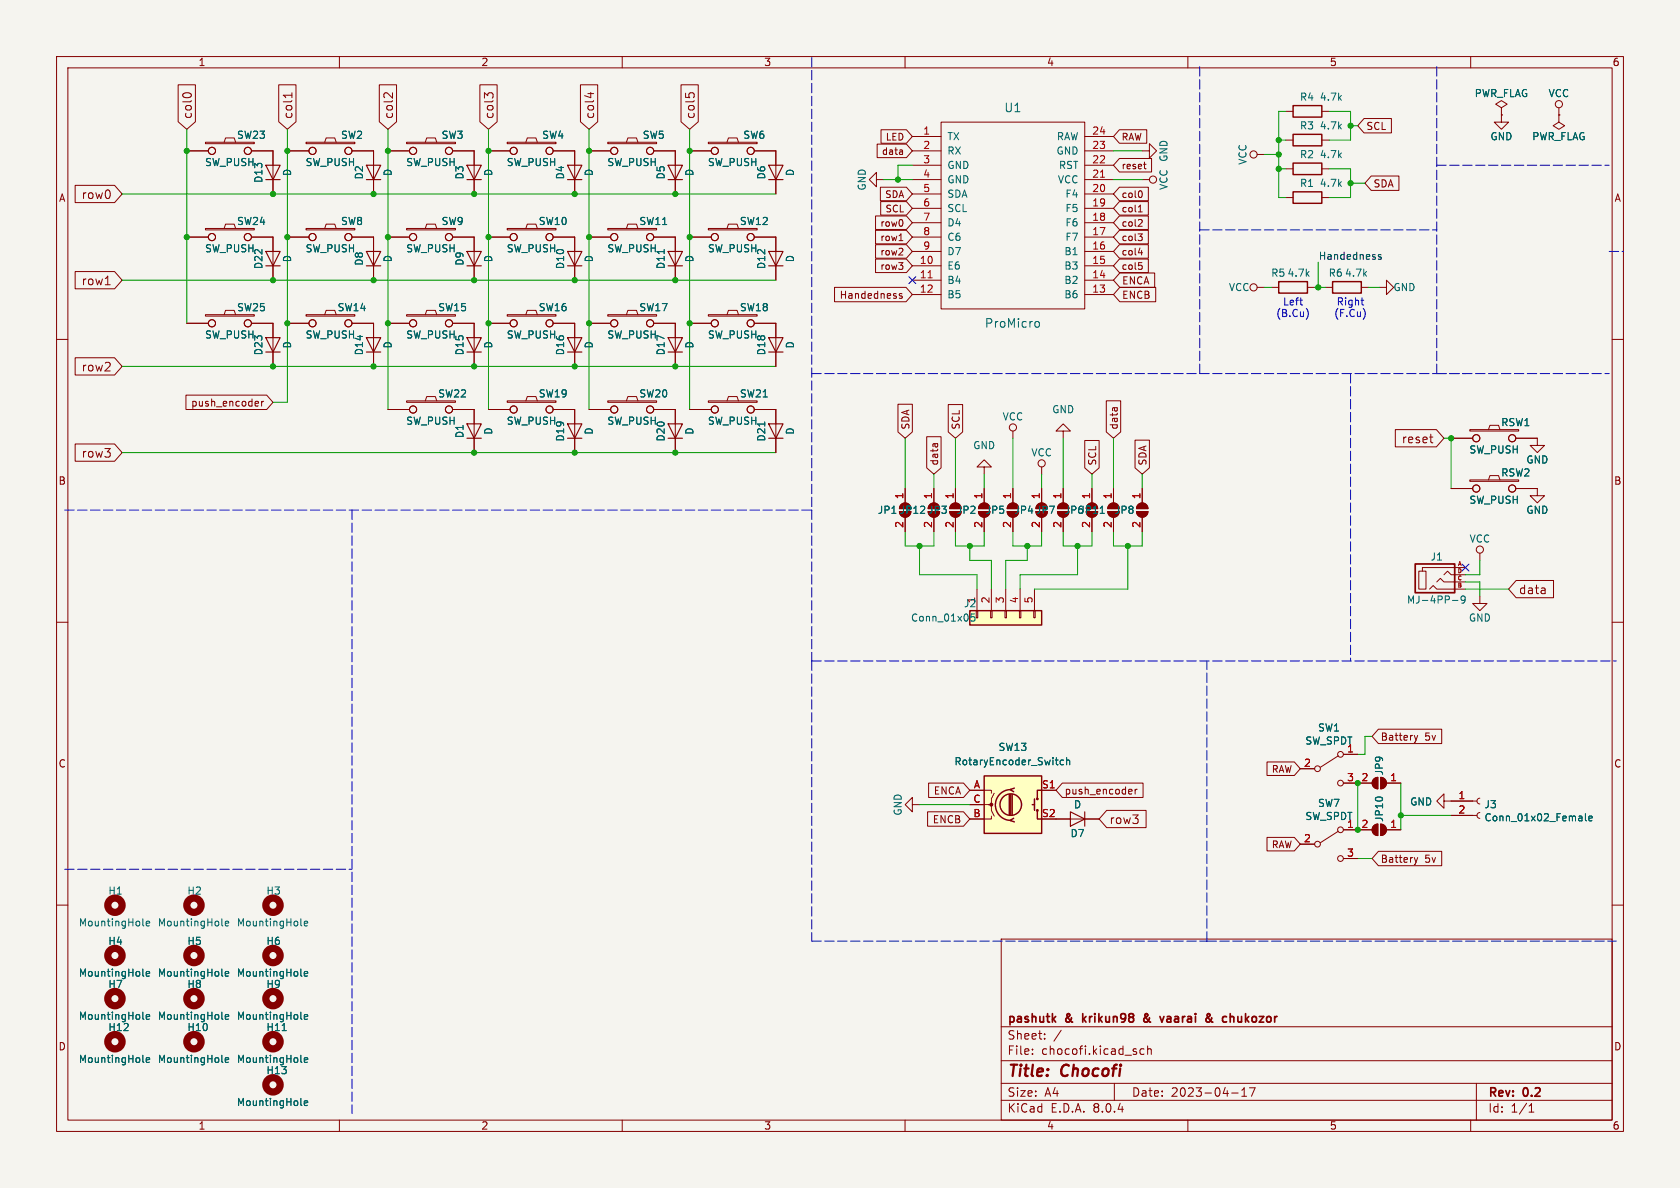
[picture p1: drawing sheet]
<svg xmlns="http://www.w3.org/2000/svg" width="297mm" height="210mm" viewBox="0 0 297 210" stroke-linecap="round" stroke-linejoin="round" font-family="sans-serif">
<path d="M0 0h297v210h-297z" fill="#f5f4ef" stroke="#f5f4ef" stroke-width=".18"/>
<g fill="none" stroke="#840000" stroke-width=".18">
<path d="M10 10h277v190h-277zM12 12h273v186h-273zM60 10v2M110 10v2M160 10v2M210 10v2M227.3 19.7h1.3M233.7 19.7h1.2M260 10v2M265.4 19.1l1-.7-1-.6-1 .6 1 .7v1.2M275.6 19.1v1.2M33 26.7h3.8"/>
<path d="M36.3 25.1h8.7v.3h-8.7zM39.6 25.1l.3-.7h1.5l.3 .7M44.4 26.7h3.9v7.6M50.8 26.7h3.8M54.1 25.1h8.6v.3h-8.6zM57.4 25.1l.3-.7h1.5l.2 .7M62.2 26.7h3.8v7.6M68.6 26.7h3.8M71.9 25.1h8.6v.3h-8.6zM75.2 25.1l.2-.7h1.6l.2 .7M80 26.7h3.8v7.6M86.4 26.7h3.8"/>
<path d="M89.7 25.1h8.6v.3h-8.6zM93 25.1l.2-.7h1.5l.3 .7M97.8 26.7h3.8v7.6M104.1 26.7h3.8M107.4 25.1h8.7v.3h-8.7zM110.7 25.1l.3-.7h1.5l.3 .7M115.6 26.7h3.8v7.6M121.9 26.7h3.8M125.2 25.1h8.7v.3h-8.7zM128.5 25.1l.3-.7h1.5l.3 .7M133.3 26.7h3.9v7.6M222.2 27.3h1.3"/>
<path d="M227.3 29.8h1.3M227.3 34.9h1.3M227.3 24.8h1.3M233.7 29.8h1.2M233.7 34.9h1.2M233.7 24.8h1.2M265.4 20.3v1.3h1.3l-1.3 1.3-1.2-1.3h1.2M265.4 20.3h.1M275.6 20.3v1.3l1 .6-1 .7-1-.7 1-.6M275.6 20.3h.1M10 60h2M33 41.9h3.8"/>
<path d="M33 57.2h3.8M36.3 55.6h8.7v.3h-8.7zM36.3 40.4h8.7v.2h-8.7zM39.6 55.6l.3-.7h1.5l.3 .7M39.6 40.4l.3-.8h1.5l.3 .8M44.4 41.9h3.9v7.6M44.4 57.2h3.9v7.6M50.8 41.9h3.8M50.8 57.2h3.8M54.1 40.4h8.6v.2h-8.6zM54.1 55.6h8.6v.3h-8.6zM57.4 40.4l.3-.8h1.5l.2 .8"/>
<path d="M57.4 55.6l.3-.7h1.5l.2 .7M62.2 41.9h3.8v7.6M62.2 57.2h3.8v7.6M68.6 41.9h3.8M68.6 57.2h3.8M71.9 40.4h8.6v.2h-8.6zM71.9 55.6h8.6v.3h-8.6zM75.2 40.4l.2-.8h1.6l.2 .8M75.2 55.6l.2-.7h1.6l.2 .7M80 41.9h3.8v7.6M80 57.2h3.8v7.6M86.4 41.9h3.8"/>
<path d="M86.4 57.2h3.8M89.7 40.4h8.6v.2h-8.6zM89.7 55.6h8.6v.3h-8.6zM93 40.4l.2-.8h1.5l.3 .8M93 55.6l.2-.7h1.5l.3 .7M97.8 41.9h3.8v7.6M97.8 57.2h3.8v7.6M104.1 41.9h3.8M104.1 57.2h3.8M107.4 55.6h8.7v.3h-8.7zM107.4 40.4h8.7v.2h-8.7zM110.7 55.6l.3-.7h1.5l.3 .7"/>
<path d="M110.7 40.4l.3-.8h1.5l.3 .8M115.6 41.9h3.8v7.6M115.6 57.2h3.8v7.6M121.9 41.9h3.8M121.9 57.2h3.8M125.2 40.4h8.7v.2h-8.7zM125.2 55.6h8.7v.3h-8.7zM128.5 40.4l.3-.8h1.5l.3 .8M128.5 55.6l.3-.7h1.5l.3 .7M133.3 41.9h3.9v7.6M133.3 57.2h3.9v7.6M222.2 50.8h1.3"/>
<path d="M224.8 50.8h1.3M231.1 50.8h1.3M234.3 50.8h1.3M240.7 50.8h1.2M243.8 50.8h1.3v-1.3l1.3 1.3-1.3 1.3v-1.3M285 60h2M68.6 72.4h3.8M71.9 70.9h8.6v.2h-8.6zM75.2 70.9l.2-.8h1.6l.2 .8M80 72.4h3.8v7.6M86.4 72.4h3.8M89.7 70.9h8.6v.2h-8.6z"/>
<path d="M93 70.9l.2-.8h1.5l.3 .8M97.8 72.4h3.8v7.6M104.1 72.4h3.8M107.4 70.9h8.7v.2h-8.7zM110.7 70.9l.3-.8h1.5l.3 .8M115.6 72.4h3.8v7.6M121.9 72.4h3.8M125.2 70.9h8.7v.2h-8.7zM128.5 70.9l.3-.8h1.5l.3 .8M133.3 72.4h3.9v7.6M10 110h2M285 110h2"/>
<path d="M10 160h2M256.5 144.1h4.6M256.5 141.6h4.6M261.6 143.6l-.3 .2-.2 .4 .2 .3 .3 .2M261.6 141.1l-.3 .1-.2 .4 .2 .4 .3 .1M285 160h2M177 166h108v32h-108zM60 198v2M110 198v2M160 198v2M177 194.5h108M177 191.5h108"/>
<path d="M177 187.5h108M177 181.5h108M182.5 186.3v.1M182.5 185.5v.1M184.7 183.6v.1M184.7 182.8v.1M187.6 182.1l-1.3 2M197 191.5v3M202.2 185.5l-.4-.1-.3 .3v.4l.2 .2h.5M202.9 185.5l.2-.1 .4 .1v.9M202.9 184.9v1.5M210 198v2"/>
<path d="M217.7 193.2h1.2M219.5 193.8h.9M219.5 192.7l.5-.4v1.5M220.9 192.3h1l-.7 1.5M260 198v2M261 191.5v6.5M270.3 196.6h.9M270.3 195.5l.4-.4v1.5"/>
<circle cx="275.6" cy="18.4" r=".63"/>
<circle cx="37.5" cy="26.7" r=".63"/>
<circle cx="43.8" cy="26.7" r=".63"/>
<circle cx="55.2" cy="26.7" r=".63"/>
<circle cx="61.6" cy="26.7" r=".63"/>
<circle cx="73" cy="26.7" r=".63"/>
<circle cx="79.4" cy="26.7" r=".63"/>
<circle cx="90.8" cy="26.7" r=".63"/>
<circle cx="97.2" cy="26.7" r=".63"/>
<circle cx="108.6" cy="26.7" r=".63"/>
<circle cx="114.9" cy="26.7" r=".63"/>
<circle cx="126.4" cy="26.7" r=".63"/>
<circle cx="132.7" cy="26.7" r=".63"/>
<circle cx="221.6" cy="27.3" r=".63"/>
<circle cx="37.5" cy="41.9" r=".63"/>
<circle cx="37.5" cy="57.1" r=".63"/>
<circle cx="43.8" cy="57.1" r=".63"/>
<circle cx="43.8" cy="41.9" r=".63"/>
<circle cx="55.2" cy="57.1" r=".63"/>
<circle cx="55.2" cy="41.9" r=".63"/>
<circle cx="61.6" cy="41.9" r=".63"/>
<circle cx="61.6" cy="57.1" r=".63"/>
<circle cx="73" cy="57.1" r=".63"/>
<circle cx="73" cy="41.9" r=".63"/>
<circle cx="79.4" cy="41.9" r=".63"/>
<circle cx="79.4" cy="57.1" r=".63"/>
<circle cx="90.8" cy="41.9" r=".63"/>
<circle cx="90.8" cy="57.1" r=".63"/>
<circle cx="97.2" cy="57.1" r=".63"/>
<circle cx="97.2" cy="41.9" r=".63"/>
<circle cx="108.6" cy="57.1" r=".63"/>
<circle cx="108.6" cy="41.9" r=".63"/>
<circle cx="114.9" cy="41.9" r=".63"/>
<circle cx="114.9" cy="57.1" r=".63"/>
<circle cx="126.4" cy="41.9" r=".63"/>
<circle cx="126.4" cy="57.1" r=".63"/>
<circle cx="132.7" cy="57.1" r=".63"/>
<circle cx="132.7" cy="41.9" r=".63"/>
<circle cx="221.6" cy="50.8" r=".63"/>
<circle cx="73" cy="72.4" r=".63"/>
<circle cx="79.4" cy="72.4" r=".63"/>
<circle cx="90.8" cy="72.4" r=".63"/>
<circle cx="97.2" cy="72.4" r=".63"/>
<circle cx="108.6" cy="72.4" r=".63"/>
<circle cx="114.9" cy="72.4" r=".63"/>
<circle cx="126.4" cy="72.4" r=".63"/>
<circle cx="132.7" cy="72.4" r=".63"/>
</g>
<path d="M191.4 179.2v1.5M192 179.7l-.6 .6M202.8 179.3h-.3a.56 .56 0 0 0 .1 .7l.4 .4M202.8 179.6l-.5 .4a.41 .41 0 0 0 0 .5 .41 .41 0 0 0 .5 .1M205.8 179.7l-.4 1M213.6 179.2l.2 .1 .1 .2-.6 .5M213.6 180a1.06 1.06 0 0 0 .8 .7M214.2 179.9l-.3 .6-.4 .2M217.7 179.7l.4 .1v.1v.8M206.3 180.2v.4" fill="none" stroke="#840000" stroke-width=".3"/>
<g fill="none" stroke="#840000" stroke-width=".2">
<path d="M47 29.2h2.5l-1.2 2.6zM47 31.8h2.5M64.8 29.2h2.5l-1.3 2.6zM64.8 31.8h2.5M82.5 29.2h2.6l-1.3 2.6zM82.5 31.8h2.6M100.3 29.2h2.6l-1.3 2.6zM100.3 31.8h2.6M118.1 29.2h2.5l-1.2 2.6zM118.1 31.8h2.5M135.9 29.2h2.5l-1.2 2.6zM135.9 31.8h2.5"/>
<path d="M47 44.5h2.5l-1.2 2.5zM47 59.7h2.5l-1.2 2.5zM47 47h2.5M64.8 44.5h2.5l-1.3 2.5zM64.8 59.7h2.5l-1.3 2.5zM64.8 47h2.5M82.5 44.5h2.6l-1.3 2.5zM82.5 59.7h2.6l-1.3 2.5zM82.5 47h2.6M100.3 44.5h2.6l-1.3 2.5zM100.3 59.7h2.6l-1.3 2.5zM100.3 47h2.6"/>
<path d="M118.1 44.5h2.5l-1.2 2.5zM118.1 59.7h2.5l-1.2 2.5zM118.1 47h2.5M135.9 44.5h2.5l-1.2 2.5zM135.9 59.7h2.5l-1.2 2.5zM135.9 47h2.5M47 62.2h2.5M64.8 62.2h2.5M82.5 74.9h2.6l-1.3 2.6zM82.5 62.2h2.6M82.5 77.5h2.6M100.3 74.9h2.6l-1.3 2.6z"/>
<path d="M100.3 62.2h2.6M100.3 77.5h2.6M118.1 74.9h2.5l-1.2 2.6zM118.1 62.2h2.5M118.1 77.5h2.5M135.9 74.9h2.5l-1.2 2.6zM135.9 62.2h2.5M135.9 77.5h2.5"/>
</g>
<path d="M228.6 18.7h5.1v2h-5.1zM228.6 28.8h5.1v2.1h-5.1zM228.6 33.9h5.1v2h-5.1zM228.6 23.7h5.1v2.1h-5.1zM226.1 49.8h5v2h-5zM235.6 49.8h5.1v2h-5.1z" fill="none" stroke="#840000" stroke-width=".25"/>
<g fill="none" stroke="#006464" stroke-width=".18">
<path d="M117.4 44.1v.7M135.2 74.6v.7M280.3 143.8v1.1l.2 .2M280.9 144.7l.6-.1-.1-.3h-.3l-.2 .1v.6h.5M25.2 172.4l.2 .2M25.2 163.5l.2 .2M25.9 179.8l.6-.1-.1-.3-.4-.1-.1 .2v.6h.5M25.9 163.3l.6-.2-.1-.2-.4-.1-.1 .2v.6h.5M25.9 172.2l.6-.2-.1-.2-.4-.1-.1 .2v.6h.5M39.2 163.5l.2 .2M39.2 172.4l.2 .2M39.8 179.8l.6-.1v-.3l-.4-.1-.2 .2 .1 .6h.5"/>
<path d="M39.8 163.3l.6-.2v-.2l-.4-.1-.2 .2 .1 .6h.5M39.8 172.2l.6-.2v-.2l-.4-.1-.2 .2 .1 .6h.5M53.2 172.4l.2 .2M53.2 163.5l.2 .2M53.8 179.8l.6-.1-.1-.3-.3-.1-.2 .2 .1 .6h.4M53.8 163.3l.6-.2-.1-.2-.3-.1-.2 .2 .1 .6h.4M53.8 172.2l.6-.2-.1-.2-.3-.1-.2 .2 .1 .6h.4M25.2 187.6l.2 .2M25.2 180l.2 .2M25.9 187.4l.6-.1-.1-.3h-.4l-.1 .1v.7h.5M39.2 180l.2 .2M39.2 187.6l.2 .2"/>
<path d="M39.8 187.4l.6-.1v-.3h-.4l-.2 .1 .1 .7h.5M49.9 182.2h.7M53.2 180l.2 .2M53.2 187.6l.2 .2M53.2 195.3l.2 .1M53.8 187.4l.6-.1-.1-.3h-.3l-.2 .1 .1 .7h.4M53.8 195l.6-.1-.1-.3h-.3l-.2 .2 .1 .6h.4"/>
</g>
<g fill="none" stroke="#840000" stroke-width="1.3">
<circle cx="20.3" cy="176.5" r="1.27"/>
<circle cx="20.3" cy="160" r="1.27"/>
<circle cx="20.3" cy="168.9" r="1.27"/>
<circle cx="34.3" cy="168.9" r="1.27"/>
<circle cx="34.3" cy="160" r="1.27"/>
<circle cx="34.3" cy="176.5" r="1.27"/>
<circle cx="48.3" cy="168.9" r="1.27"/>
<circle cx="48.3" cy="160" r="1.27"/>
<circle cx="48.3" cy="176.5" r="1.27"/>
<circle cx="20.3" cy="184.1" r="1.27"/>
<circle cx="34.3" cy="184.1" r="1.27"/>
<circle cx="48.3" cy="191.8" r="1.27"/>
<circle cx="48.3" cy="184.1" r="1.27"/>
</g>
<path d="M171.4 108h12.7v2.5h-12.7z" fill="#ffffc2"/>
<g fill="none" stroke="#840000" stroke-width=".18">
<path d="M159 89.9a1.02 1.02 0 0 1 1-1 1.02 1.02 0 0 1 1 1M160 86.4v2.5M160 91.4v2.6M172.6 108h.2v1.2h-.2zM172.7 104.1v3.9M175.1 108h.3v1.2h-.3zM175.3 104.1v3.9M177.7 108h.2v1.2h-.2zM177.8 104.1v3.9M180.2 108h.3v1.2h-.3zM180.3 104.1v3.9M182.8 108h.2v1.2h-.2z"/>
<path d="M182.9 104.1v3.9M186.7 144.8h7.6"/>
</g>
<path d="M171.4 108h12.7v2.5h-12.7z" fill="none" stroke="#840000" stroke-width=".25"/>
<path d="M172.3 108.5h-.6l-.1 .6 .2-.1 .4 .1 .2 .2-.1 .4-.2 .1-.5-.1" fill="none" stroke="#006464" stroke-width=".18"/>
<path d="M159.3 89.2a1.02 1.02 0 0 1 1.1-.2 1.02 1.02 0 0 1 .6 .9h-2z" fill="#840000" stroke="#840000" stroke-width=".18"/>
<path d="M189.2 143.5l2.6 1.3-2.6 1.3zM191.8 143.5v2.6" fill="none" stroke="#840000" stroke-width=".2"/>
<path d="M174 137.2h10.1v10.1h-10.1z" fill="#ffffc2"/>
<g fill="none" stroke="#840000" stroke-width=".25">
<path d="M174 137.2h10.1v10.1h-10.1zM178.7 139.6a2.73 2.73 0 0 0-2.7 2.7 2.73 2.73 0 0 0 2.7 2.7M179.3 139.3l-.7 .3 .6 .4M184.1 139.7h-.7v1.5M178.4 140.5v3.5M178.7 140.5v3.5M178.9 140.5v3.5M179.2 144.7l-.6 .3 .7 .3M182.5 142.2h.4M182.9 141.2v2.1M183.4 143.3v1.5h.7"/>
<circle cx="178.7" cy="142.2" r="1.9"/>
<circle cx="183.4" cy="143.3" r=".13"/>
<circle cx="183.4" cy="141.2" r=".13"/>
</g>
<g fill="#840000" stroke="#840000" stroke-width=".18">
<path d="M244.1 145.7a1.01 1.01 0 0 1 1 1 1.01 1.01 0 0 1-1 1z"/>
<path d="M242.9 146l.7-.3v2a1.02 1.02 0 0 1-1-.6 1.02 1.02 0 0 1 .3-1.1z"/>
<path d="M244.1 137.4a1.02 1.02 0 0 1 1 1 1.02 1.02 0 0 1-1 1z"/>
<path d="M242.9 137.7l.7-.3v2a1.02 1.02 0 0 1-.9-.6 1.02 1.02 0 0 1 .2-1.1z"/>
<path d="M192.3 89.2a1.02 1.02 0 0 1 1.1-.2 1.02 1.02 0 0 1 .7 .9h-2.1z"/>
<path d="M187.2 89.2a1.02 1.02 0 0 1 1.1-.2 1.02 1.02 0 0 1 .7 .9h-2.1z"/>
<path d="M186.9 90.4h2.1a1.02 1.02 0 0 1-1 1 1.02 1.02 0 0 1-1.1-1z"/>
<path d="M196.1 89.2a1.02 1.02 0 0 1 1.1-.2 1.02 1.02 0 0 1 .7 .9h-2.1z"/>
<path d="M195.8 90.4h2.1a1.02 1.02 0 0 1-1.1 1 1.02 1.02 0 0 1-1-1z"/>
<path d="M201.2 89.2a1.02 1.02 0 0 1 1.1-.2 1.02 1.02 0 0 1 .6 .9h-2z"/>
<path d="M200.9 90.4h2a1.02 1.02 0 0 1-1 1 1.02 1.02 0 0 1-1-1z"/>
<path d="M183.4 89.2a1.02 1.02 0 0 1 1.1-.2 1.02 1.02 0 0 1 .7 .9h-2.1z"/>
<path d="M168.2 89.2a1.02 1.02 0 0 1 1.1-.2 1.02 1.02 0 0 1 .6 .9h-2z"/>
<path d="M167.9 90.4h2a1.02 1.02 0 0 1-1 1 1.02 1.02 0 0 1-1-1z"/>
<path d="M173.3 89.2a1.02 1.02 0 0 1 1.1-.2 1.02 1.02 0 0 1 .6 .9h-2z"/>
<path d="M173 90.4h2a1.02 1.02 0 0 1-1 1 1.02 1.02 0 0 1-1-1z"/>
<path d="M164.4 89.2a1.02 1.02 0 0 1 1.1-.2 1.02 1.02 0 0 1 .6 .9h-2z"/>
<path d="M178.3 89.2a1.02 1.02 0 0 1 1.2-.2 1.02 1.02 0 0 1 .6 .9h-2z"/>
<path d="M178.1 90.4h2a1.02 1.02 0 0 1-1 1 1.02 1.02 0 0 1-1-1z"/>
<circle cx="175.3" cy="142.2" r=".25"/>
</g>
<g fill="none" stroke="#840000" stroke-width=".18">
<path d="M31.5 15h3v6.5l-1.5 1.4-1.5-1.4zM32.4 16.6l.5-.2 .9 .2M49.3 15h3v6.5l-1.5 1.4-1.5-1.4zM51.6 16.4v.9M51.6 16.8h-1.5l.2 .2M67.1 15h3v6.5l-1.5 1.4-1.5-1.4zM69.4 16.4v.9l-.9-.8-.3-.1-.3 .3M84.8 15h3.1v6.5l-1.5 1.4-1.6-1.4zM86.2 16.7l.3-.3h.4l.3 .3M86.2 16.9l-.6-.5v.9M102.6 15h3.1v6.5l-1.6 1.4-1.5-1.4zM103.9 16.5h1"/>
<path d="M104.4 16.3v1M120.4 15h3v6.5l-1.5 1.4-1.5-1.4zM121.2 16.5v.7M121.8 16.7l.3-.3h.3l.3 .3M13.3 32.8h7l1.3 1.5-1.3 1.5h-7zM33 26.7h3.8M44.4 26.7h3.9v2.5M48.3 31.8v2.5M50.8 26.7h3.8M62.2 26.7h3.8v2.5M66 31.8v2.5M68.6 26.7h3.8"/>
<path d="M80 26.7h3.8v2.5M83.8 31.8v2.5M86.4 26.7h3.8M97.8 26.7h3.8v2.5M101.6 31.8v2.5M104.1 26.7h3.8M115.6 26.7h3.8v2.5M119.4 31.8v2.5M121.9 26.7h3.8M133.3 26.7h3.9v2.5M137.2 31.8v2.5M154.8 38.2h5.4l1.1 1.2-1.1 1.2h-5.4z"/>
<path d="M154.9 31.8v-1.3l-1.2 1.3 1.2 1.2v-1.2h1.3M155.1 25.5h5.1l1.1 1.2-1.1 1.2h-5.1zM155.6 33.1h4.6l1.1 1.2-1.1 1.2h-4.6zM155.7 35.6h4.5l1.1 1.2-1.1 1.2h-4.5zM155.8 22.9h4.4l1.1 1.2-1.1 1.2h-4.4zM161.3 31.8h5.1M161.3 24.1h5.1M161.3 39.4h5.1M161.3 36.8h5.1M161.3 26.7h5.1M161.3 34.3h5.1M161.3 29.2h5.1"/>
<path d="M166.4 21.6h25.4v33h-25.4zM191.8 31.8h5M191.8 24.1h5M191.8 39.4h5M191.8 36.8h5M191.8 26.7h5M191.8 34.3h5M191.8 29.2h5M197.9 38.2h5.1v2.4h-5.1l-1.1-1.2zM197.9 22.9h4.8v2.4h-4.8l-1.1-1.2zM197.9 33.1h5.1v2.4h-5.1l-1.1-1.2zM197.9 35.6h5.1v2.4h-5.1l-1.1-1.2z"/>
<path d="M197.9 28h5.7v2.4h-5.7l-1.1-1.2zM201.2 37.5h.7M201.5 36.4l.1-.1v1.2M201.7 38.8l.2 .2v.3l-.7 .7h.7M201.8 33.8l.1 .4-.1 .7M201.9 26.7h1.3v-1.3l1.3 1.3-1.3 1.2v-1.2M201.9 31.8h1.3M202.2 29h.4M202.4 29.8h.2M241.1 21h4.9v2.5h-4.9l-1.1-1.3zM242.4 31.1h4.9v2.6h-4.9l-1.1-1.3zM265.4 20.3h.1"/>
<path d="M275.6 20.3h.1M13.3 48h7l1.3 1.5-1.3 1.6h-7zM18.6 50.3h.9M33 41.9h3.8M33 57.2h3.8M44.4 41.9h3.9v2.6M44.4 57.2h3.9v2.5M48.3 47v2.5M50.8 41.9h3.8M50.8 57.2h3.8M62.2 41.9h3.8v2.6M62.2 57.2h3.8v2.5"/>
<path d="M66 47v2.5M68.6 41.9h3.8M68.6 57.2h3.8M80 41.9h3.8v2.6M80 57.2h3.8v2.5M83.8 47v2.5M86.4 41.9h3.8M86.4 57.2h3.8M97.8 41.9h3.8v2.6M97.8 57.2h3.8v2.5M101.6 47v2.5M104.1 41.9h3.8"/>
<path d="M104.1 57.2h3.8M115.6 41.9h3.8v2.6M115.6 57.2h3.8v2.5M119.4 47v2.5M121.9 41.9h3.8M121.9 57.2h3.8M133.3 41.9h3.9v2.6M133.3 57.2h3.9v2.5M137.2 47v2.5M147.5 50.8h12.7l1.1 1.3-1.1 1.2h-12.7zM154.8 45.8h5.4l1.1 1.2-1.1 1.2h-5.4zM154.8 40.7h5.4l1.1 1.2-1.1 1.2h-5.4z"/>
<path d="M154.8 43.3h5.4l1.1 1.2-1.1 1.1h-5.4zM158.9 42.5h.7M159.5 52l-.3-.1-.2 .2v.2l.5 .1v.3h-.5M161.3 47h5.1M161.3 49.5h5.1M161.3 52.1h5.1M161.3 44.5h5.1M161.3 41.9h5.1M191.8 47h5M191.8 49.5h5M191.8 52.1h5M191.8 44.5h5"/>
<path d="M191.8 41.9h5M197.9 40.7h5.1v2.4h-5.1l-1.1-1.2zM197.9 45.8h5.1v2.4h-5.1l-1.1-1.2zM197.9 43.3h5.1v2.3h-5.1l-1.1-1.1zM198 48.3h6.1v2.5h-6.1l-1.2-1.3zM198 50.8h6.3v2.5h-6.3l-1.2-1.2zM201.2 41.3h.7l-.4 .5M201.2 44.7h.8M201.3 46.4h.6M201.7 41.8l.2 .2v.3l-.2 .2M201.7 46.9l.2 .2v.3l-.2 .2M201.8 44.3v.8"/>
<path d="M13.3 78.5h7l1.3 1.5-1.3 1.5h-7zM13.3 63.2h7l1.3 1.6-1.3 1.5h-7zM32.9 69.8h14.2l1.2 1.3-1.2 1.3h-14.2zM45.3 70.9l.3 .1 .1 .2-.6 .2M45.6 71.7l-.3 .1M46.2 70.9v.9M46.6 70.9l-.4 .3M48.3 62.2v2.6M66 62.2v2.6M68.6 72.4h3.8M80 72.4h3.8v2.5M83.8 62.2v2.6"/>
<path d="M83.8 77.5v2.5M86.4 72.4h3.8M97.8 72.4h3.8v2.5M101.6 62.2v2.6M101.6 77.5v2.5M104.1 72.4h3.8M115.6 72.4h3.8v2.5M119.4 62.2v2.6M119.4 77.5v2.5M121.9 72.4h3.8M133.3 72.4h3.9v2.5M137.2 62.2v2.6"/>
<path d="M137.2 77.5v2.5M158.7 71.5h2.6v4.9l-1.3 1.1-1.3-1.1zM163.8 77.2h2.6v5.5l-1.3 1.1-1.3-1.1zM167.6 71.5h2.6v4.9l-1.3 1.1-1.3-1.1zM179.1 76.2v1.3M188 76.2h1.2l-1.2-1.3-1.3 1.3h1.3v1.3M191.8 77.9h2.5v4.8l-1.3 1.1-1.2-1.1zM195.6 70.9h2.5v5.5l-1.3 1.1-1.2-1.1zM200.7 77.8h2.5v4.9l-1.3 1.1-1.2-1.1zM246.7 75.9h7.2l1.4 1.6-1.4 1.5h-7.2zM252.7 77.3h.6M253 78.2l.3 .1"/>
<path d="M256.5 77.5h3.8M259.8 75.9h8.7v.3h-8.7zM263.1 75.9l.3-.7h1.5l.3 .7M268 77.5h3.8v1.2h1.2l-1.2 1.3-1.3-1.3h1.3M160 86.4v2.5M160 91.4v2.6M164.1 89.9a1.02 1.02 0 0 1 1-1 1.02 1.02 0 0 1 1 1M165.1 86.4v2.5M165.1 91.4v2.6M167.9 90.4h2a1.02 1.02 0 0 1-1 1 1.02 1.02 0 0 1-1-1zM168.2 89.2a1.02 1.02 0 0 1 1.1-.2 1.02 1.02 0 0 1 .6 .9h-2zM168.9 86.4v2.5"/>
<path d="M168.9 91.4v2.6M173 90.4h2a1.02 1.02 0 0 1-1 1 1.02 1.02 0 0 1-1-1zM173.3 89.2a1.02 1.02 0 0 1 1.1-.2 1.02 1.02 0 0 1 .6 .9h-2zM174 82.6h1.3l-1.3-1.3-1.3 1.3h1.3v1.2M174 86.4v2.5M174 91.4v2.6M178.1 90.4h2a1.02 1.02 0 0 1-1 1 1.02 1.02 0 0 1-1-1zM178.3 89.2a1.02 1.02 0 0 1 1.2-.2 1.02 1.02 0 0 1 .6 .9h-2zM179.1 86.4v2.5M179.1 91.4v2.6M183.1 89.9a1.02 1.02 0 0 1 1-1 1.02 1.02 0 0 1 1.1 1M184.1 82.6v1.2"/>
<path d="M184.1 86.4v2.5M184.1 91.4v2.6M186.9 90.4h2.1a1.02 1.02 0 0 1-1 1 1.02 1.02 0 0 1-1.1-1zM187.2 89.2a1.02 1.02 0 0 1 1.1-.2 1.02 1.02 0 0 1 .7 .9h-2.1zM188 86.4v2.5M188 91.4v2.6M192 89.9a1.02 1.02 0 0 1 1-1 1.02 1.02 0 0 1 1.1 1M193 86.4v2.5M193 91.4v2.6M195.8 90.4h2.1a1.02 1.02 0 0 1-1.1 1 1.02 1.02 0 0 1-1-1zM196.1 89.2a1.02 1.02 0 0 1 1.1-.2 1.02 1.02 0 0 1 .7 .9h-2.1zM196.8 86.4v2.5"/>
<path d="M196.8 91.4v2.6M200.9 90.4h2a1.02 1.02 0 0 1-1 1 1.02 1.02 0 0 1-1-1zM201.2 89.2a1.02 1.02 0 0 1 1.1-.2 1.02 1.02 0 0 1 .6 .9h-2zM201.9 86.4v2.5M201.9 91.4v2.6M256.5 86.4h3.8M259.8 84.8h8.7v.3h-8.7zM261.6 97.8v1.3M263.1 84.8l.3-.7h1.5l.3 .7M268 86.4h3.8v1.2h1.2l-1.2 1.3-1.3-1.3h1.3M250.8 101h1.3v3.1h-1.3zM252.7 104.1l.7-.6 .6 .6h3.2"/>
<path d="M254 102.9l.6-.7 .7 .7h1.9M255.3 101.6l.6-.6 .6 .6h.7M257.1 100.3h2M257.1 104.1h2M257.1 102.9h2M257.1 101.6h2M257.2 100.3h-5.7v.7M261.6 105.4v1.3h1.3l-1.3 1.3-1.3-1.3h1.3M268 102.6h6.6v3.1h-6.6l-1.3-1.6zM164.2 138.4h6.1l1.1 1.3-1.1 1.3h-6.1zM171.4 139.7h3.9v.5M184.1 139.7h2.6"/>
<path d="M187.8 138.4h14.3v2.6h-14.3l-1.1-1.3zM199.7 139.5l.4 .1v.2l-.6 .1M200.7 139.5v.9M201 139.5l-.3 .3M224 134.7h4.8l1.1 1.2-1.1 1.2h-4.8zM229.9 135.9h2.5M236.6 133.6l-3.2 2M237.5 133.4h2.5M237.5 138.4h5.1M242.9 137.7l.7-.3v2a1.02 1.02 0 0 1-.9-.6 1.02 1.02 0 0 1 .2-1.1zM243.7 128.9h11.2v2.5h-11.2l-1.1-1.2zM244.1 137.4a1.02 1.02 0 0 1 1 1 1.02 1.02 0 0 1-1 1z"/>
<path d="M245.1 138.4h2.5M250 130l.3 .8M250.3 130.8l-.2 .4M250.6 130l-.3 .8M161.3 142.2v1.3l-1.3-1.3 1.3-1.2v1.2h1.3M164 143.5h6.3l1.1 1.3-1.1 1.3h-6.3zM171.4 142.2h3.9v1.1l.5 1M175.3 144.3v.5h-3.9M175.8 140.2l-.5 1v1h-.5M186.7 144.8h2.5M191.8 144.8h2.5M195.6 143.3h7v3h-7l-1.3-1.5z"/>
<path d="M200.1 140.3l-.4 .1M224 148h4.8l1.1 1.2-1.1 1.2h-4.8zM229.9 149.2h2.5M236.6 146.9l-3.2 2.1M237.5 146.7h5.1M237.5 151.8h2.5M242.9 146l.7-.3v2a1.02 1.02 0 0 1-1-.6 1.02 1.02 0 0 1 .3-1.1zM243.7 150.5h11.2v2.5h-11.2l-1.1-1.2zM244.1 145.7a1.01 1.01 0 0 1 1 1 1.01 1.01 0 0 1-1 1zM245.1 146.7h2.5M250 151.6l.3 .8M250.3 152.4l-.2 .4"/>
<path d="M250.6 151.6l-.3 .8M255.3 141.6v-1.3l-1.3 1.3 1.3 1.3v-1.3h5M256.5 144.1h3.8"/>
<circle cx="37.5" cy="26.7" r=".63"/>
<circle cx="43.8" cy="26.7" r=".63"/>
<circle cx="55.2" cy="26.7" r=".63"/>
<circle cx="61.6" cy="26.7" r=".63"/>
<circle cx="73" cy="26.7" r=".63"/>
<circle cx="79.4" cy="26.7" r=".63"/>
<circle cx="90.8" cy="26.7" r=".63"/>
<circle cx="97.2" cy="26.7" r=".63"/>
<circle cx="108.6" cy="26.7" r=".63"/>
<circle cx="114.9" cy="26.7" r=".63"/>
<circle cx="126.4" cy="26.7" r=".63"/>
<circle cx="132.7" cy="26.7" r=".63"/>
<circle cx="203.8" cy="31.7" r=".63"/>
<circle cx="37.5" cy="41.9" r=".63"/>
<circle cx="37.5" cy="57.1" r=".63"/>
<circle cx="43.8" cy="57.1" r=".63"/>
<circle cx="43.8" cy="41.9" r=".63"/>
<circle cx="55.2" cy="57.1" r=".63"/>
<circle cx="55.2" cy="41.9" r=".63"/>
<circle cx="61.6" cy="41.9" r=".63"/>
<circle cx="61.6" cy="57.1" r=".63"/>
<circle cx="73" cy="57.1" r=".63"/>
<circle cx="73" cy="41.9" r=".63"/>
<circle cx="79.4" cy="41.9" r=".63"/>
<circle cx="79.4" cy="57.1" r=".63"/>
<circle cx="90.8" cy="41.9" r=".63"/>
<circle cx="90.8" cy="57.1" r=".63"/>
<circle cx="97.2" cy="57.1" r=".63"/>
<circle cx="97.2" cy="41.9" r=".63"/>
<circle cx="108.6" cy="57.1" r=".63"/>
<circle cx="108.6" cy="41.9" r=".63"/>
<circle cx="114.9" cy="41.9" r=".63"/>
<circle cx="114.9" cy="57.1" r=".63"/>
<circle cx="126.4" cy="41.9" r=".63"/>
<circle cx="126.4" cy="57.1" r=".63"/>
<circle cx="132.7" cy="57.1" r=".63"/>
<circle cx="132.7" cy="41.9" r=".63"/>
<circle cx="73" cy="72.4" r=".63"/>
<circle cx="79.4" cy="72.4" r=".63"/>
<circle cx="90.8" cy="72.4" r=".63"/>
<circle cx="97.2" cy="72.4" r=".63"/>
<circle cx="108.6" cy="72.4" r=".63"/>
<circle cx="114.9" cy="72.4" r=".63"/>
<circle cx="126.4" cy="72.4" r=".63"/>
<circle cx="132.7" cy="72.4" r=".63"/>
<circle cx="179.1" cy="75.6" r=".63"/>
<circle cx="261" cy="77.5" r=".63"/>
<circle cx="267.3" cy="77.5" r=".63"/>
<circle cx="184.1" cy="81.9" r=".63"/>
<circle cx="261" cy="86.4" r=".63"/>
<circle cx="261.6" cy="97.2" r=".63"/>
<circle cx="267.3" cy="86.4" r=".63"/>
<circle cx="232.9" cy="135.9" r=".51"/>
<circle cx="237" cy="133.4" r=".51"/>
<circle cx="237" cy="138.4" r=".51"/>
<circle cx="232.9" cy="149.2" r=".51"/>
<circle cx="237" cy="151.8" r=".51"/>
<circle cx="237" cy="146.7" r=".51"/>
</g>
<g fill="none" stroke="#006464" stroke-width=".18">
<path d="M117.4 44.1v.7M183.1 56.9l.4-.1 .3 .3-.1 .6-.2 .1h-.4M135.2 74.6v.7M194.5 90.7h.7M256.8 106.1h.9M259 105.9l-.2 .2h-.4l-.1-.2 .1-.5h.4l.2 .1a.84 .84 0 0 1-.3 1.1h-.3M188 134.4h-.3l-.3 .2 .1 .5h.5M188.6 134.5l.1-.1h.3l.1 .8M188.6 133.9v1.3M280.3 143.8v1.1l.2 .2M280.9 144.7l.6-.1-.1-.3h-.3l-.2 .1v.6h.5M25.2 172.4l.2 .2"/>
<path d="M25.9 179.8l.6-.1-.1-.3-.4-.1-.1 .2v.6h.5M25.9 172.2l.6-.2-.1-.2-.4-.1-.1 .2v.6h.5M39.2 172.4l.2 .2M39.8 179.8l.6-.1v-.3l-.4-.1-.2 .2 .1 .6h.5M39.8 172.2l.6-.2v-.2l-.4-.1-.2 .2 .1 .6h.5M53.2 172.4l.2 .2M53.8 179.8l.6-.1-.1-.3-.3-.1-.2 .2 .1 .6h.4M53.8 172.2l.6-.2-.1-.2-.3-.1-.2 .2 .1 .6h.4M25.2 187.6l.2 .2M25.2 180l.2 .2M25.9 187.4l.6-.1-.1-.3h-.4l-.1 .1v.7h.5M39.2 180l.2 .2"/>
<path d="M39.2 187.6l.2 .2M39.8 187.4l.6-.1v-.3h-.4l-.2 .1 .1 .7h.5M49.9 182.2h.7M53.2 180l.2 .2M53.2 187.6l.2 .2M53.2 195.3l.2 .1M53.8 187.4l.6-.1-.1-.3h-.3l-.2 .1 .1 .7h.4M53.8 195l.6-.1-.1-.3h-.3l-.2 .2 .1 .6h.4"/>
</g>
<path d="M250.2 99.7h7v5.1h-7z" fill="none" stroke="#840000" stroke-width=".3"/>
<path d="M194.6 31.3h.7M164.1 49.1h.7" fill="none" stroke="#a90000" stroke-width=".18"/>
<path d="M244.2 45.1l-.4-.1-.1 .2v.2l.5 .1v.3h-.5" fill="none" stroke="#0f0f0f" stroke-width=".18"/>
<path d="M229.8 53.1h.5M230.1 53.9h.2M231.1 54.8l.2 .6-.2 .8M240.6 53.1h.5M240.8 53.9h.3M241.2 54.9l.2 .5-.2 .7" fill="none" stroke="#0000c2" stroke-width=".18"/>
<g fill="none" stroke="#0000c2" stroke-width=".18" stroke-dasharray="1.7 .6">
<path d="M143.5 10.2v80M254 29.2h30.5M212.1 40.6h41.9M284.5 44.5h2.5M143.5 66h110.5M212.1 66v-54.6M238.8 66v50.8M254 66h30.5M254 66h5.1M254 66v-54.6M11.4 90.2h132.1M62.2 90.2v106.7"/>
<path d="M143.5 90.2v26.6M143.5 116.8v49.6M143.5 116.8h142.2M11.4 153.7h50.8M143.5 166.4h69.9M213.4 166.4v-49.6M213.4 166.4h72.3"/>
</g>
<g fill="none" stroke="#009600" stroke-width=".18">
<path d="M227.3 19.7h-1.2v15.2h1.2M234.9 19.7h3.9v5.1h-3.9M21.6 34.3h115.6M33 22.9v34.3M50.8 22.9v48.2h-2.5M68.6 22.9v49.5M86.4 22.9v49.5M104.1 22.9v49.5M121.9 22.9v49.5M156.2 31.8h5.1M161.3 29.2h-2.6v2.6M196.8 31.8h5.1"/>
<path d="M196.8 26.7h5.1M223.5 27.3h2.6M226.1 24.8h1.2M226.1 29.8h1.2M234.9 29.8h3.9v5.1h-3.9M238.8 32.4h2.5M238.8 22.2h1.2M21.6 49.5h115.6M223.5 50.8h1.3M232.4 50.8h1.9M233 46.4v4.4M241.9 50.8h1.9"/>
<path d="M21.6 64.8h115.6M160 77.5v8.9M168.9 77.5v8.9M179.1 77.5v8.9M188 77.5v8.9M196.8 77.5v8.9M255.3 77.5h1.2v8.9M21.6 80h115.6M160 94v2.5h5.1v-2.5M162.6 96.5v5.1h10.1v2.5M165.1 83.8v2.6M168.9 94v2.5h5.1v-2.5"/>
<path d="M171.4 96.5v2.6h3.9v5M174 83.8v2.6M179.1 94v2.5h5v-2.5M181.6 96.5v2.6h-3.8v5M184.1 83.8v2.6M188 94v2.5h5v-2.5M190.5 96.5v5.1h-10.2v2.5M193 83.8v2.6M196.8 94v2.5h5.1v-2.5M199.4 96.5v7.6h-16.5M201.9 83.8v2.6M261.6 99.1v2.5h-2.5"/>
<path d="M259.1 104.1h7.6M259.1 102.9h2.5v2.5M240 138.4v8.3M242.6 130.2h-1.3v3.2h-1.3M247.6 138.4v8.3M162.6 142.2h8.8M240 151.8h2.6M247.6 144.1h8.9"/>
</g>
<path d="M160.7 48.9l1.2 1.2M161.9 48.9l-1.2 1.2M258.5 99.7l1.2 1.2M259.7 99.7l-1.2 1.2" fill="none" stroke="#000084" stroke-width=".18"/>
<g fill="#009600" stroke="#009600" stroke-width=".18">
<circle cx="50.8" cy="57.2" r=".46"/>
<circle cx="48.3" cy="64.8" r=".46"/>
<circle cx="48.3" cy="49.5" r=".46"/>
<circle cx="66" cy="64.8" r=".46"/>
<circle cx="83.8" cy="80" r=".46"/>
<circle cx="68.6" cy="57.2" r=".46"/>
<circle cx="83.8" cy="49.5" r=".46"/>
<circle cx="86.4" cy="57.2" r=".46"/>
<circle cx="83.8" cy="64.8" r=".46"/>
<circle cx="50.8" cy="41.9" r=".46"/>
<circle cx="121.9" cy="57.2" r=".46"/>
<circle cx="119.4" cy="64.8" r=".46"/>
<circle cx="101.6" cy="49.5" r=".46"/>
<circle cx="104.1" cy="57.2" r=".46"/>
<circle cx="119.4" cy="49.5" r=".46"/>
<circle cx="119.4" cy="80" r=".46"/>
<circle cx="121.9" cy="26.7" r=".46"/>
<circle cx="121.9" cy="41.9" r=".46"/>
<circle cx="104.1" cy="26.7" r=".46"/>
<circle cx="104.1" cy="41.9" r=".46"/>
<circle cx="101.6" cy="34.3" r=".46"/>
<circle cx="119.4" cy="34.3" r=".46"/>
<circle cx="83.8" cy="34.3" r=".46"/>
<circle cx="86.4" cy="26.7" r=".46"/>
<circle cx="68.6" cy="26.7" r=".46"/>
<circle cx="68.6" cy="41.9" r=".46"/>
<circle cx="66" cy="34.3" r=".46"/>
<circle cx="50.8" cy="26.7" r=".46"/>
<circle cx="48.3" cy="34.3" r=".46"/>
<circle cx="86.4" cy="41.9" r=".46"/>
<circle cx="33" cy="41.9" r=".46"/>
<circle cx="33" cy="26.7" r=".46"/>
<circle cx="101.6" cy="64.8" r=".46"/>
<circle cx="101.6" cy="80" r=".46"/>
<circle cx="66" cy="49.5" r=".46"/>
<circle cx="162.6" cy="96.5" r=".46"/>
<circle cx="171.4" cy="96.5" r=".46"/>
<circle cx="238.8" cy="32.4" r=".46"/>
<circle cx="238.8" cy="22.2" r=".46"/>
<circle cx="226.1" cy="24.8" r=".46"/>
<circle cx="226.1" cy="27.3" r=".46"/>
<circle cx="233" cy="50.8" r=".46"/>
<circle cx="181.6" cy="96.5" r=".46"/>
<circle cx="190.5" cy="96.5" r=".46"/>
<circle cx="199.4" cy="96.5" r=".46"/>
<circle cx="256.5" cy="77.5" r=".46"/>
<circle cx="240" cy="138.4" r=".46"/>
<circle cx="240" cy="146.7" r=".46"/>
<circle cx="247.6" cy="144.1" r=".46"/>
<circle cx="158.7" cy="31.8" r=".46"/>
<circle cx="226.1" cy="29.8" r=".46"/>
</g>
<g font-size="2.8" fill="#840000">
<text x="178" y="190.9">Title:</text>
<text x="187.7" y="190.9">Chocofi</text>
</g>
<g font-size="2.1" fill="#840000">
<text x="34.1" y="21.1" transform="rotate(-90 34.1 21.1)">col0</text>
<text x="51.9" y="21.1" transform="rotate(-90 51.9 21.1)">col1</text>
<text x="69.7" y="21.1" transform="rotate(-90 69.7 21.1)">col2</text>
<text x="87.5" y="21.1" transform="rotate(-90 87.5 21.1)">col3</text>
<text x="105.2" y="21.1" transform="rotate(-90 105.2 21.1)">col4</text>
<text x="123" y="21.1" transform="rotate(-90 123 21.1)">col5</text>
<text x="14.4" y="35.4">row0</text>
<text x="14.4" y="50.6">row1</text>
<text x="14.4" y="65.9">row2</text>
<text x="14.4" y="81.1">row3</text>
<text x="247.7" y="78.6">reset</text>
<text x="268.4" y="105.2">data</text>
<text x="196" y="145.9">row3</text>
<text x="178" y="184">Sheet:</text>
<text x="178" y="181.2">pashutk</text>
<text x="188.5" y="181.2">&amp;</text>
<text x="192.1" y="181.2">krikun98</text>
<text x="203.4" y="181.2">&amp;</text>
<text x="207" y="181.2">vaarai</text>
<text x="215.6" y="181.2">&amp;</text>
<text x="219.2" y="181.2">chukozor</text>
<text x="178" y="186.7">File:</text>
<text x="184.1" y="186.7">chocofi.kicad_sch</text>
<text x="178" y="196.9">KiCad</text>
<text x="178" y="194.1">Size:</text>
<text x="184.7" y="194.1">A4</text>
<text x="185.7" y="196.9">E.D.A.</text>
<text x="193.3" y="196.9">8.0.4</text>
<text x="200" y="194.1">Date:</text>
<text x="207" y="194.1">2023-04-17</text>
<text x="263" y="194.3">Rev:</text>
<text x="263" y="196.9">Id:</text>
<text x="267.1" y="196.9">1/1</text>
<text x="269.4" y="194.3">0.2</text>
</g>
<g font-size="2.1" fill="#006464">
<text x="177.5" y="20">U1</text>
<text x="174" y="58.1">ProMicro</text>
</g>
<g font-size="1.8" fill="#840000">
<text x="35" y="11.9">1</text>
<text x="85" y="11.9">2</text>
<text x="135" y="11.9">3</text>
<text x="185" y="11.9">4</text>
<text x="235" y="11.9">5</text>
<text x="285" y="11.9">6</text>
<text x="241.5" y="23.2">SCL</text>
<text x="10.3" y="35.9">A</text>
<text x="242.7" y="33.3">SDA</text>
<text x="285.3" y="35.9">A</text>
<text x="148.3" y="53">Handedness</text>
<text x="198.3" y="50.5">ENCA</text>
<text x="198.3" y="53">ENCB</text>
<text x="33.7" y="72.1">push_encoder</text>
<text x="161" y="76" transform="rotate(-90 161 76)">SDA</text>
<text x="169.9" y="76" transform="rotate(-90 169.9 76)">SCL</text>
<text x="197.8" y="76" transform="rotate(-90 197.8 76)">data</text>
<text x="166.1" y="82.4" transform="rotate(-90 166.1 82.4)">data</text>
<text x="194" y="82.4" transform="rotate(-90 194 82.4)">SCL</text>
<text x="202.9" y="82.4" transform="rotate(-90 202.9 82.4)">SDA</text>
<text x="10.3" y="85.9">B</text>
<text x="285.3" y="85.9">B</text>
<text x="244" y="131.1">Battery</text>
<text x="251.9" y="131.1">5v</text>
<text x="10.3" y="135.9">C</text>
<text x="285.3" y="135.9">C</text>
<text x="165" y="140.7">ENCA</text>
<text x="188.1" y="140.7">push_encoder</text>
<text x="164.8" y="145.7">ENCB</text>
<text x="244" y="152.7">Battery</text>
<text x="251.9" y="152.7">5v</text>
<text x="10.3" y="185.9">D</text>
<text x="285.3" y="185.9">D</text>
<text x="35" y="199.9">1</text>
<text x="85" y="199.9">2</text>
<text x="135" y="199.9">3</text>
<text x="185" y="199.9">4</text>
<text x="235" y="199.9">5</text>
<text x="285" y="199.9">6</text>
</g>
<g font-size="1.8" fill="#006464">
<text x="260.6" y="17.4">PWR_FLAG</text>
<text x="273.7" y="17.4">VCC</text>
<text x="229.7" y="18">R4</text>
<text x="229.7" y="23.1">R3</text>
<text x="233.2" y="18">4.7k</text>
<text x="233.2" y="23.1">4.7k</text>
<text x="36.2" y="29.6">SW_PUSH</text>
<text x="41.8" y="24.7">SW23</text>
<text x="53.9" y="29.6">SW_PUSH</text>
<text x="60.2" y="24.7">SW2</text>
<text x="71.7" y="29.6">SW_PUSH</text>
<text x="78" y="24.7">SW3</text>
<text x="89.5" y="29.6">SW_PUSH</text>
<text x="95.8" y="24.7">SW4</text>
<text x="107.3" y="29.6">SW_PUSH</text>
<text x="113.5" y="24.7">SW5</text>
<text x="125.1" y="29.6">SW_PUSH</text>
<text x="131.3" y="24.7">SW6</text>
<text x="167.4" y="25">TX</text>
<text x="167.4" y="27.5">RX</text>
<text x="186.7" y="27.5">GND</text>
<text x="186.7" y="25">RAW</text>
<text x="220.6" y="29.2" transform="rotate(-90 220.6 29.2)">VCC</text>
<text x="229.7" y="28.2">R2</text>
<text x="233.2" y="28.2">4.7k</text>
<text x="263.4" y="25">GND</text>
<text x="270.8" y="25">PWR_FLAG</text>
<text x="46.6" y="32.4" transform="rotate(-90 46.6 32.4)">D13</text>
<text x="51.7" y="31.2" transform="rotate(-90 51.7 31.2)">D</text>
<text x="64.4" y="31.8" transform="rotate(-90 64.4 31.8)">D2</text>
<text x="69.4" y="31.2" transform="rotate(-90 69.4 31.2)">D</text>
<text x="82.1" y="31.8" transform="rotate(-90 82.1 31.8)">D3</text>
<text x="87.2" y="31.2" transform="rotate(-90 87.2 31.2)">D</text>
<text x="99.9" y="31.8" transform="rotate(-90 99.9 31.8)">D4</text>
<text x="105" y="31.2" transform="rotate(-90 105 31.2)">D</text>
<text x="117.7" y="31.8" transform="rotate(-90 117.7 31.8)">D5</text>
<text x="122.8" y="31.2" transform="rotate(-90 122.8 31.2)">D</text>
<text x="135.5" y="31.8" transform="rotate(-90 135.5 31.8)">D6</text>
<text x="140.6" y="31.2" transform="rotate(-90 140.6 31.2)">D</text>
<text x="153.3" y="33.8" transform="rotate(-90 153.3 33.8)">GND</text>
<text x="167.4" y="30.1">GND</text>
<text x="167.4" y="32.6">GND</text>
<text x="167.4" y="35.2">SDA</text>
<text x="186.9" y="32.6">VCC</text>
<text x="187.1" y="30.1">RST</text>
<text x="188.3" y="35.2">F4</text>
<text x="206.6" y="33.7" transform="rotate(-90 206.6 33.7)">VCC GND</text>
<text x="229.7" y="33.2">R1</text>
<text x="233.2" y="33.2">4.7k</text>
<text x="41.8" y="40">SW24</text>
<text x="60.2" y="40">SW8</text>
<text x="78" y="40">SW9</text>
<text x="95.1" y="40">SW10</text>
<text x="112.9" y="40">SW11</text>
<text x="130.7" y="40">SW12</text>
<text x="167.4" y="37.7">SCL</text>
<text x="167.4" y="40.2">D4</text>
<text x="188.3" y="40.2">F6</text>
<text x="188.3" y="37.7">F5</text>
<text x="36.2" y="44.8">SW_PUSH</text>
<text x="46.6" y="47.7" transform="rotate(-90 46.6 47.7)">D22</text>
<text x="51.7" y="46.5" transform="rotate(-90 51.7 46.5)">D</text>
<text x="53.9" y="44.8">SW_PUSH</text>
<text x="64.4" y="47.1" transform="rotate(-90 64.4 47.1)">D8</text>
<text x="69.4" y="46.5" transform="rotate(-90 69.4 46.5)">D</text>
<text x="71.7" y="44.8">SW_PUSH</text>
<text x="82.1" y="47.1" transform="rotate(-90 82.1 47.1)">D9</text>
<text x="87.2" y="46.5" transform="rotate(-90 87.2 46.5)">D</text>
<text x="89.5" y="44.8">SW_PUSH</text>
<text x="99.9" y="47.7" transform="rotate(-90 99.9 47.7)">D10</text>
<text x="105" y="46.5" transform="rotate(-90 105 46.5)">D</text>
<text x="107.3" y="44.8">SW_PUSH</text>
<text x="117.7" y="47.7" transform="rotate(-90 117.7 47.7)">D11</text>
<text x="122.8" y="46.5" transform="rotate(-90 122.8 46.5)">D</text>
<text x="125.1" y="44.8">SW_PUSH</text>
<text x="135.5" y="47.7" transform="rotate(-90 135.5 47.7)">D12</text>
<text x="140.6" y="46.5" transform="rotate(-90 140.6 46.5)">D</text>
<text x="167.4" y="47.9">E6</text>
<text x="167.4" y="42.8">C6</text>
<text x="167.4" y="45.3">D7</text>
<text x="188.1" y="47.9">B3</text>
<text x="188.1" y="45.3">B1</text>
<text x="188.3" y="42.8">F7</text>
<text x="167.4" y="50.4">B4</text>
<text x="167.4" y="52.9">B5</text>
<text x="188.1" y="52.9">B6</text>
<text x="188.1" y="50.4">B2</text>
<text x="217.2" y="51.7">VCC</text>
<text x="224.6" y="49.1">R5</text>
<text x="227.5" y="49.1">4.7k</text>
<text x="234.8" y="49.1">R6</text>
<text x="237.7" y="49.1">4.7k</text>
<text x="246.2" y="51.7">GND</text>
<text x="41.8" y="55.2">SW25</text>
<text x="59.6" y="55.2">SW14</text>
<text x="77.4" y="55.2">SW15</text>
<text x="95.1" y="55.2">SW16</text>
<text x="112.9" y="55.2">SW17</text>
<text x="130.7" y="55.2">SW18</text>
<text x="36.2" y="60">SW_PUSH</text>
<text x="46.6" y="62.9" transform="rotate(-90 46.6 62.9)">D23</text>
<text x="51.7" y="61.7" transform="rotate(-90 51.7 61.7)">D</text>
<text x="53.9" y="60">SW_PUSH</text>
<text x="64.4" y="62.9" transform="rotate(-90 64.4 62.9)">D14</text>
<text x="69.4" y="61.7" transform="rotate(-90 69.4 61.7)">D</text>
<text x="71.7" y="60">SW_PUSH</text>
<text x="82.1" y="62.9" transform="rotate(-90 82.1 62.9)">D15</text>
<text x="87.2" y="61.7" transform="rotate(-90 87.2 61.7)">D</text>
<text x="89.5" y="60">SW_PUSH</text>
<text x="99.9" y="62.9" transform="rotate(-90 99.9 62.9)">D16</text>
<text x="105" y="61.7" transform="rotate(-90 105 61.7)">D</text>
<text x="107.3" y="60">SW_PUSH</text>
<text x="117.7" y="62.9" transform="rotate(-90 117.7 62.9)">D17</text>
<text x="122.8" y="61.7" transform="rotate(-90 122.8 61.7)">D</text>
<text x="125.1" y="60">SW_PUSH</text>
<text x="135.5" y="62.9" transform="rotate(-90 135.5 62.9)">D18</text>
<text x="140.6" y="61.7" transform="rotate(-90 140.6 61.7)">D</text>
<text x="77.4" y="70.5">SW22</text>
<text x="95.1" y="70.5">SW19</text>
<text x="112.9" y="70.5">SW20</text>
<text x="130.7" y="70.5">SW21</text>
<text x="71.7" y="75.3">SW_PUSH</text>
<text x="82.1" y="77.5" transform="rotate(-90 82.1 77.5)">D1</text>
<text x="87.2" y="76.9" transform="rotate(-90 87.2 76.9)">D</text>
<text x="89.5" y="75.3">SW_PUSH</text>
<text x="105" y="76.9" transform="rotate(-90 105 76.9)">D</text>
<text x="107.3" y="75.3">SW_PUSH</text>
<text x="122.8" y="76.9" transform="rotate(-90 122.8 76.9)">D</text>
<text x="125.1" y="75.3">SW_PUSH</text>
<text x="140.6" y="76.9" transform="rotate(-90 140.6 76.9)">D</text>
<text x="177.2" y="74.5">VCC</text>
<text x="185.9" y="73.3">GND</text>
<text x="265.3" y="75.5">RSW1</text>
<text x="99.9" y="78.1" transform="rotate(-90 99.9 78.1)">D19</text>
<text x="117.7" y="78.1" transform="rotate(-90 117.7 78.1)">D20</text>
<text x="135.5" y="78.1" transform="rotate(-90 135.5 78.1)">D21</text>
<text x="172" y="79.6">GND</text>
<text x="182.2" y="80.9">VCC</text>
<text x="259.7" y="80.4">SW_PUSH</text>
<text x="269.7" y="82.1">GND</text>
<text x="259.7" y="89.3">SW_PUSH</text>
<text x="265.3" y="84.4">RSW2</text>
<text x="155.1" y="91">JP1 JP12 JP3</text>
<text x="169.1" y="91">JP2</text>
<text x="174.1" y="91">JP5</text>
<text x="179.2" y="91">JP4 JP7</text>
<text x="188.1" y="91">JP6JP11</text>
<text x="197" y="91">JP8</text>
<text x="269.7" y="91">GND</text>
<text x="252.8" y="99.3">J1</text>
<text x="259.7" y="96.1">VCC</text>
<text x="170.3" y="107.5">J2</text>
<text x="172.5" y="106.8" transform="rotate(-90 172.5 106.8)">1</text>
<text x="248.6" y="106.9">MJ-4PP-9</text>
<text x="161" y="110.1">Conn_01x05</text>
<text x="259.6" y="110.1">GND</text>
<text x="230.7" y="131.8">SW_SPDT</text>
<text x="232.9" y="129.5">SW1</text>
<text x="168.6" y="135.5">RotaryEncoder_Switch</text>
<text x="176.4" y="132.9">SW13</text>
<text x="244.7" y="137.2" transform="rotate(-90 244.7 137.2)">JP9</text>
<text x="189.8" y="143.1">D</text>
<text x="232.9" y="142.8">SW7</text>
<text x="249.2" y="142.6">GND</text>
<text x="262.3" y="143.1">J3</text>
<text x="159.6" y="144.3" transform="rotate(-90 159.6 144.3)">GND</text>
<text x="189.2" y="148.2">D7</text>
<text x="230.7" y="145.2">SW_SPDT</text>
<text x="244.7" y="145.4" transform="rotate(-90 244.7 145.4)">JP10</text>
<text x="262.3" y="145.4">Conn_01x02_Female</text>
<text x="19.1" y="158.3">H1</text>
<text x="33" y="158.3">H2</text>
<text x="47" y="158.3">H3</text>
<text x="13.8" y="164">MountingHole</text>
<text x="19.1" y="167.2">H4</text>
<text x="27.8" y="164">MountingHole</text>
<text x="33" y="167.2">H5</text>
<text x="41.8" y="164">MountingHole</text>
<text x="47" y="167.2">H6</text>
<text x="13.8" y="172.9">MountingHole</text>
<text x="27.8" y="172.9">MountingHole</text>
<text x="41.8" y="172.9">MountingHole</text>
<text x="19.1" y="174.9">H7</text>
<text x="33" y="174.9">H8</text>
<text x="47" y="174.9">H9</text>
<text x="13.8" y="180.5">MountingHole</text>
<text x="19.1" y="182.5">H12</text>
<text x="27.8" y="180.5">MountingHole</text>
<text x="33" y="182.5">H10</text>
<text x="41.8" y="180.5">MountingHole</text>
<text x="47" y="182.5">H11</text>
<text x="13.8" y="188.1">MountingHole</text>
<text x="27.8" y="188.1">MountingHole</text>
<text x="41.8" y="188.1">MountingHole</text>
<text x="47" y="190.1">H13</text>
<text x="41.8" y="195.7">MountingHole</text>
</g>
<g font-size="1.8" fill="#a90000">
<text x="163.1" y="23.9">1</text>
<text x="193" y="23.9">24</text>
<text x="163.1" y="26.4">2</text>
<text x="163.1" y="29">3</text>
<text x="193" y="29">22</text>
<text x="193" y="26.4">23</text>
<text x="163.1" y="31.5">4</text>
<text x="163.1" y="34">5</text>
<text x="193" y="34">20</text>
<text x="193" y="31.5">21</text>
<text x="163.1" y="36.6">6</text>
<text x="163.1" y="39.1">7</text>
<text x="163.1" y="41.7">8</text>
<text x="193" y="41.7">17</text>
<text x="193" y="39.1">18</text>
<text x="193" y="36.6">19</text>
<text x="162.5" y="46.7">10</text>
<text x="163.1" y="44.2">9</text>
<text x="193" y="46.7">15</text>
<text x="193" y="44.2">16</text>
<text x="162.5" y="49.3">11</text>
<text x="162.5" y="51.8">12</text>
<text x="193" y="51.8">13</text>
<text x="193" y="49.3">14</text>
<text x="159.8" y="88.3" transform="rotate(-90 159.8 88.3)">1</text>
<text x="164.8" y="88.3" transform="rotate(-90 164.8 88.3)">1</text>
<text x="168.7" y="88.3" transform="rotate(-90 168.7 88.3)">1</text>
<text x="173.7" y="88.3" transform="rotate(-90 173.7 88.3)">1</text>
<text x="178.8" y="88.3" transform="rotate(-90 178.8 88.3)">1</text>
<text x="183.9" y="88.3" transform="rotate(-90 183.9 88.3)">1</text>
<text x="187.7" y="88.3" transform="rotate(-90 187.7 88.3)">1</text>
<text x="192.8" y="88.3" transform="rotate(-90 192.8 88.3)">1</text>
<text x="196.6" y="88.3" transform="rotate(-90 196.6 88.3)">1</text>
<text x="201.7" y="88.3" transform="rotate(-90 201.7 88.3)">1</text>
<text x="159.8" y="93.4" transform="rotate(-90 159.8 93.4)">2</text>
<text x="164.8" y="93.4" transform="rotate(-90 164.8 93.4)">2</text>
<text x="168.7" y="93.4" transform="rotate(-90 168.7 93.4)">2</text>
<text x="173.7" y="93.4" transform="rotate(-90 173.7 93.4)">2</text>
<text x="178.8" y="93.4" transform="rotate(-90 178.8 93.4)">2</text>
<text x="183.9" y="93.4" transform="rotate(-90 183.9 93.4)">2</text>
<text x="187.7" y="93.4" transform="rotate(-90 187.7 93.4)">2</text>
<text x="192.8" y="93.4" transform="rotate(-90 192.8 93.4)">2</text>
<text x="196.6" y="93.4" transform="rotate(-90 196.6 93.4)">2</text>
<text x="201.7" y="93.4" transform="rotate(-90 201.7 93.4)">2</text>
<text x="175" y="106.8" transform="rotate(-90 175 106.8)">2</text>
<text x="177.5" y="106.8" transform="rotate(-90 177.5 106.8)">3</text>
<text x="180.1" y="106.8" transform="rotate(-90 180.1 106.8)">4</text>
<text x="182.6" y="106.8" transform="rotate(-90 182.6 106.8)">5</text>
<text x="230.4" y="135.6">2</text>
<text x="238.1" y="133.1">1</text>
<text x="172" y="142">C</text>
<text x="172.1" y="139.4">A</text>
<text x="184.1" y="139.4">S1</text>
<text x="238.1" y="138.2">3</text>
<text x="240.6" y="138.2">2</text>
<text x="245.7" y="138.2">1</text>
<text x="257.7" y="141.4">1</text>
<text x="257.7" y="143.9">2</text>
<text x="172" y="144.5">B</text>
<text x="184.1" y="144.5">S2</text>
<text x="230.4" y="149">2</text>
<text x="238.1" y="146.4">1</text>
<text x="240.6" y="146.4">2</text>
<text x="245.7" y="146.4">1</text>
<text x="238.1" y="151.5">3</text>
</g>
<text font-size="1.8" fill="#0f0f0f" x="233" y="46">Handedness</text>
<g font-size="1.8" fill="#0000c2">
<text x="225.5" y="56.2">(B.Cu)</text>
<text x="226.7" y="54.2">Left</text>
<text x="235.8" y="56.2">(F.Cu)</text>
<text x="236.2" y="54.2">Right</text>
</g>
<g font-size="1.7" fill="#840000">
<text x="155.8" y="27.6">data</text>
<text x="156.5" y="25">LED</text>
<text x="198.2" y="25">RAW</text>
<text x="156.4" y="35.2">SDA</text>
<text x="198.2" y="35.2">col0</text>
<text x="198.2" y="30.1">reset</text>
<text x="155.5" y="40.3">row0</text>
<text x="156.4" y="37.7">SCL</text>
<text x="198.2" y="40.3">col2</text>
<text x="198.2" y="37.7">col1</text>
<text x="155.5" y="47.9">row3</text>
<text x="155.5" y="42.8">row1</text>
<text x="155.5" y="45.4">row2</text>
<text x="198.2" y="42.8">col3</text>
<text x="198.2" y="47.9">col5</text>
<text x="198.2" y="45.4">col4</text>
<text x="224.7" y="136.8">RAW</text>
<text x="224.7" y="150.1">RAW</text>
</g>
<g font-size="1" fill="#a90000">
<text x="257.6" y="101.3">D</text>
<text x="257.6" y="100.1">A</text>
<text x="257.6" y="103.9">B</text>
<text x="257.6" y="102.6">C</text>
</g>
</svg>
